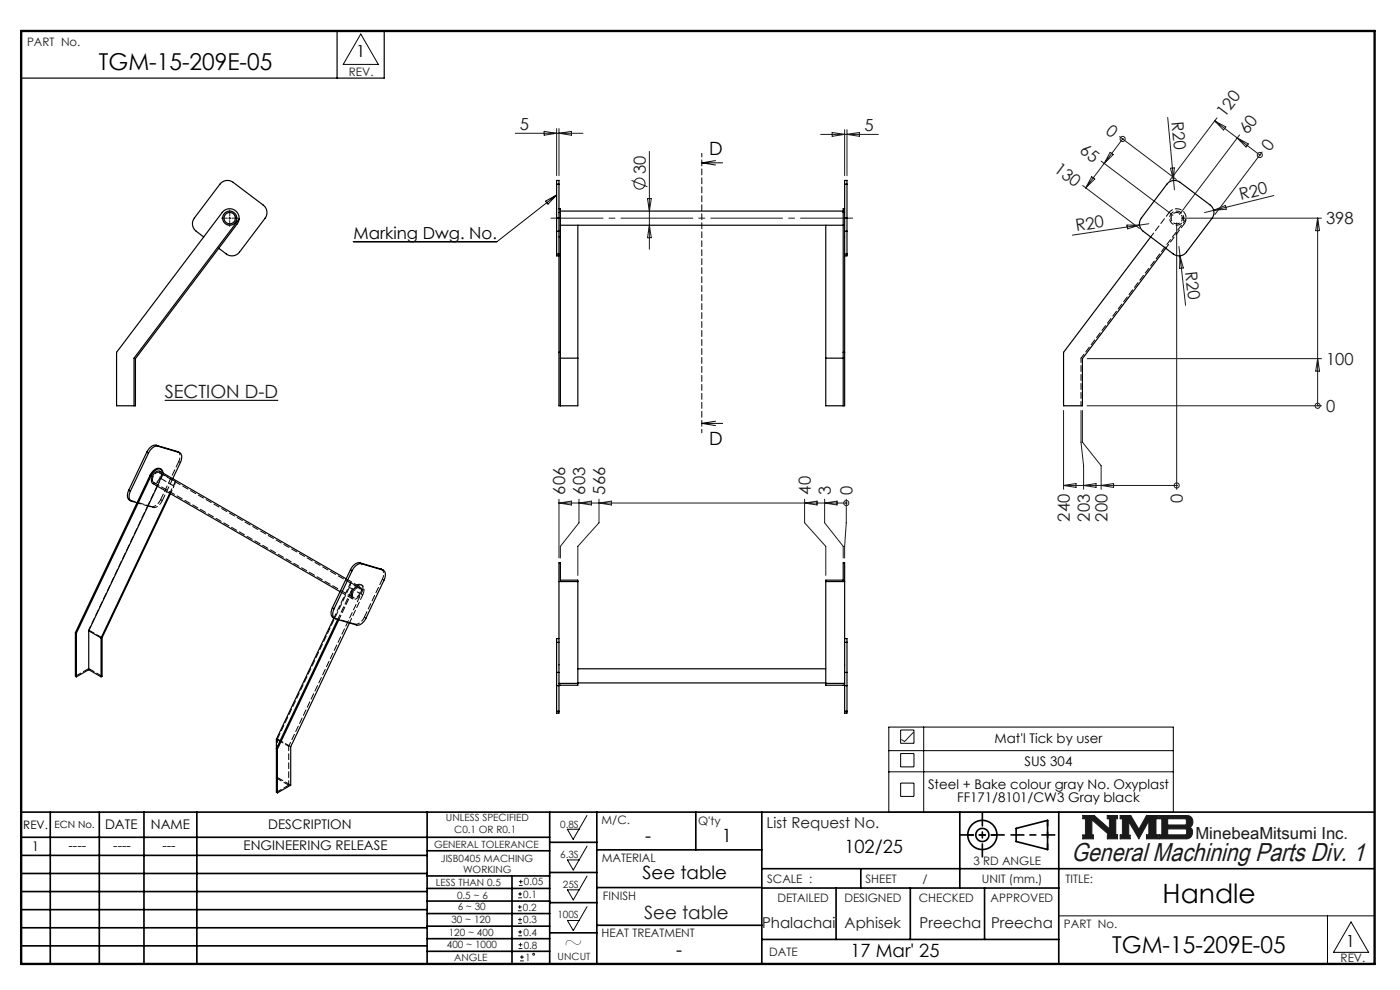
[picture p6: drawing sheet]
<svg xmlns="http://www.w3.org/2000/svg" width="297mm" height="210mm" viewBox="0 0 297 210" stroke-linecap="round" stroke-linejoin="round" font-family="sans-serif">
<g fill="none" stroke="#000" stroke-width=".35">
<path d="M4.5 172.3h287.1M4.5 177.6h112.1M10.7 172.3v32.2M21.1 172.3v32.2M30.5 172.3v32.2M41.8 172.3v32.2M90.6 172.3v32.2M116.6 172.3v32.2M116.6 178.7h10M126.6 172.3v32.2M147.6 172.3v8M161.6 172.3v32.2"/>
<path d="M203.6 172.3v16.1M215.6 175.7l6.6-1.7v6.2l-6.6-1.7zM224.6 172.3v32.2M4.5 185.3h86.1M4.5 181.4h86.1M4.5 189.1h86.1M4.5 193h86.1M4.5 196.8h86.1M90.6 199.1h26M90.6 193.8h26M90.6 188.5h26M90.6 191.1h26"/>
<path d="M90.6 180.5h26M90.6 185.8h26M90.6 196.5h26M108.6 185.8v18.5M116.6 185.1h10M116.6 191.5h10M116.6 197.9h10M126.6 196.3h35M126.6 188.3h35M126.6 180.3h35M161.6 184.3h130M161.6 199.3h63"/>
<path d="M161.6 188.4h63M177.4 188.4v10.9M182.6 184.3v4.1M193.1 188.4v10.9M208.9 188.4v10.9M4.5 200.6h86.1M90.6 201.8h26"/>
<circle cx="208.4" cy="177.1" r="3.1"/>
<circle cx="208.4" cy="177.1" r="1.39"/>
</g>
<path d="M193.8 155.3l-1.9 2-.6-.4M229.7 173h2.4l3.3 2.8v-2.1h-.5v-.7h2.2v.7h-.4v3.4h.4v.8h-2.2v-.8h.4l-3.7-3.2v3.2h.4v.8h-2.3v-.8h.6v-3.4h-.6zM237.6 173h2.3l1.7 2.9 1.6-2.9h2.5v.7h-.5v3.4h.5v.8h-2.5v-.8h.5v-3l-2.1 3.8-2.1-3.6v2.9h.3v.7h-2.2v-.8h.5v-3.4h-.5zM245.9 173h6a1.34 1.34 0 0 1 1.1 1 1.34 1.34 0 0 1-.6 1.5 1.33 1.33 0 0 1 .5 1.4 1.33 1.33 0 0 1-1.2 1h-5.8v-.8h.6v-3.4h-.6zM247.7 173.7h3.8l.2 .2v.8l-.3 .3h-3.7zM247.7 175.8h3.8l.2 .3v.7l-.3 .3h-3.7z" fill="none" stroke="#191924" stroke-width=".21"/>
<path d="M76.5 7.2l3.8 6.5h-7.5zM124.5 173l-2.9 5-1.2-2.1h2.4M124.5 179.5l-2.9 5.1-1.2-2.2h2.4M124.5 185.8l-2.9 5.1-1.2-2.1h2.4M124.5 192.3l-2.9 5.1-1.2-2.1h2.4M224.6 194.3h67M281.6 194.3v10.2M286.6 195.6l3.7 6.4h-7.4z" fill="none" stroke="#000" stroke-width=".21"/>
<path d="M4.5 6.6h287.1" fill="none" stroke="#000" stroke-width=".21" stroke-dasharray="6.3 1.3 1.3 1.3" stroke-dashoffset="1.9"/>
<path d="M71.5 6.6v10M81.5 6.6v10h-77" fill="none" stroke="#000" stroke-width=".25"/>
<path d="M205.3 177.1h6.2M222.2 174v6.2" fill="none" stroke="#000" stroke-width=".35" stroke-dasharray="15.2 1.3 1.3 1.3" stroke-dashoffset="14.1"/>
<path d="M203.8 177.1h9.2M208.4 172.5v9.2M214.5 177.1h9.3" fill="none" stroke="#000" stroke-width=".35" stroke-dasharray="15.2 1.3 1.3 1.3" stroke-dashoffset="12.5"/>
<path d="M4.5 6.6h287.1v197.9h-287.1z" fill="none" stroke="#000" stroke-width=".5"/>
<path d="M229.7 173v.7h.6v3.4h-.6v.8h2.3v-.8h-.4v-3.2l3.7 3.2h-.4v.8h2.2v-.8h-.4v-3.4h.4v-.7h-2.2v.7h.5v2.1l-3.3-2.8zM237.6 173v.7h.5v3.4h-.5v.8h2.2v-.7h-.3v-2.9l2.1 3.6 2.1-3.8v3h-.5v.8h2.5v-.8h-.5v-3.4h.5v-.7h-2.5l-1.6 2.9-1.7-2.9zM247.7 175.8h3.8l.2 .3v.7l-.3 .3h-3.7zM245.9 173v.7h.6v3.4h-.6v.8h6.3l.5-.5 .3-.8-.1-.7-.5-.4a1.34 1.34 0 0 0 .6-1.5 1.34 1.34 0 0 0-1.1-1zM247.7 173.7h3.7l.3 .2v.9l-.3 .2h-3.7z" fill-rule="evenodd" fill="#191924"/>
<g fill="none" stroke="#191924" stroke-width=".21">
<path d="M109.3 28.3h14.4M115.4 27.9l2.7 .4-2.7 .4zM118.1 27.3v10M118.6 27.3v10M118.6 28.3l2.6-.4v.8zM134 38.3l3.3 1.3M137.8 32.1v20.8M174.1 28.5h12.2M176.5 28.1l2.7 .4-2.7 .4zM179.2 27.5v9.8M179.7 27.5v9.8M179.7 28.5l2.6-.4v.8z"/>
<path d="M229.7 39.4l12 9M231.6 37.5l.6 .5-1.9 1.8zM233.6 34.2l15.2 11.5M235.5 32.3l.7 .5-2 1.9zM237.5 29l12.1 9.1M238.2 29.5l-7.9 10.3M238.2 29.5h.1M247.7 24.9l1.4 15.4M248.3 35.7l.8-.1-.1 2.7zM257.7 25.7l9.6 7.2M257.7 25.7l2.3 1.2-.4 .7zM258.2 25l-10 13.3"/>
<path d="M262.5 29.3l2.3 1.2-.5 .7zM263 28.6l-12.8 16.9M267.3 32.9h.1M267.8 32.2l-10.1 13.3M48.4 47.4l-.2 .3M48.5 46.3h.5M48.7 46v.5M50.1 45.7l-.2 .2M137.4 42.1h.8l-.4 2.7zM137.8 47.8l.4 2.6h-.8zM239.1 47.7l2.6 .1-2.5 .7zM241.7 47.8l-14.2 2.1"/>
<path d="M243.7 47.5l-2 .3M249.6 47.3v56.5M250.1 52.3l1.4 12.5M250.3 54.3l.7 2.5-.8 .1zM250.6 46.3h29.7M257.5 44.6l2.4-1 .2 .8zM270.2 41.5l-14.7 3.6M279.5 46.3v39.8M279.5 46.3l.4 2.6h-.8zM230.6 76.1h49.7M279.5 76.1l.4 2.6h-.8zM225.6 87.1v16.7"/>
<path d="M229.3 87.1v6.7l.6 5v5M229.6 87.1v6.7l4 5v5M230.6 86.1h49.7M279.5 86.1h.1M118.6 106.7h60.9M118.6 105.9v12.5M118.6 106.7l2.6-.4v.8zM122.8 105.9v5l-3.9 5v2.5M122.8 106.7l2.7-.4v.8zM127.1 105.9v5l-4.5 5v6.2M127.1 106.7l2.6-.4v.8zM170.7 105.9v5l4.5 5v6.2"/>
<path d="M170.7 106.7l2.6-.4v.8zM174.9 105.9v5l4 5v2.5M174.9 106.7l2.7-.4v.8zM179.5 106.7h.1M179.5 105.9v5l-.3 5v2.5M225.6 103h24M225.6 103l2.7-.4v.8zM229.9 103l2.6-.4v.8zM233.6 103l2.6-.4v.8zM249.6 103h.1M109.9 193.2h.8M109.9 192.4h.8"/>
<path d="M109.9 195.9h.8M109.9 195h.8M109.9 190.4h.8M109.9 189.6h.8M109.9 198.5h.8M109.9 197.7h.8M110.1 187.8h.8M110.1 187h.8M110.3 192v.8M110.3 194.6v.9M110.3 189.2v.8M110.3 197.3v.8"/>
<path d="M110.4 200v.8M110.5 186.6v.8M110 201.2h.8M110 200.4h.8M110.3 203.8h.8M110.3 203h.8M110.7 202.6v.8"/>
<circle cx="135.7" cy="38.9" r="1.18"/>
<circle cx="238.2" cy="29.5" r=".54"/>
<circle cx="267.3" cy="32.9" r=".54"/>
<circle cx="279.5" cy="86.1" r=".54"/>
<circle cx="179.5" cy="106.7" r=".54"/>
<circle cx="249.6" cy="103" r=".54"/>
<circle cx="113.2" cy="202.4" r=".2"/>
</g>
<path d="M34.9 84.9h24.1" fill="none" stroke="#000" stroke-width=".24"/>
<g fill="none" stroke="#000" stroke-width=".21">
<path d="M148.9 34.5h4.4M148.9 34.5l2.9 .5M151.8 34.1l-2.9 .4M115.7 42.7l2.4-1.3-1.9 1.9zM118.1 41.4l-12.6 9.8h-30.5M148.9 89.8h4.4M148.9 89.8l2.9 .5M151.8 89.3l-2.9 .5M188.5 154.2h60.4v18.1h-60.4zM188.5 159.2h60.4M191.1 154.8h2.8v2.9h-2.8zM191.1 159.8h2.8v2.9h-2.8z"/>
<path d="M196 154.2v18.1M188.5 163.7h60.4M191.1 166.1h2.8v2.8h-2.8z"/>
</g>
<path d="M148.9 32.5v59.3M37.9 97.9a1.62 1.62 0 0 0-.1-2.1M32.3 101.8a.59 .59 0 0 0 .5 .6 .59 .59 0 0 0 .7-.4 1.23 1.23 0 0 0 .2-1.8 1.47 1.47 0 0 0-1.4 1.6M34.1 101.5a1.64 1.64 0 0 0-.1-2.1M37.2 102.1l-.3 1M74.4 123.6l-.3 1M74.8 126.3a1.37 1.37 0 0 1 1.5-1.5 1.44 1.44 0 0 1-1.2 2l-.3-.5M77 125.1a.95 .95 0 0 0-.5-1.1 .95 .95 0 0 0-1.2 .4l-.8 1M81.1 122.8a1.62 1.62 0 0 0-.1-2M58.8 156.8v2.1M59.4 157.2l1.9 1.1" fill="none" stroke="#000" stroke-width=".21" stroke-dasharray="1.3 .6" stroke-dashoffset=".5"/>
<path d="M48.2 46.3h-1.2M48.7 45.8v-1.3M48.7 46.8v1.2M49.2 46.3h1.3" fill="none" stroke="#191924" stroke-width=".21" stroke-dasharray="15.2 1.3 1.3 1.3"/>
<path d="M180.9 46.3h-64" fill="none" stroke="#191924" stroke-width=".21" stroke-dasharray="15.2 1.3 1.3 1.3" stroke-dashoffset="4.2"/>
<g fill="none" stroke="#000" stroke-width=".25">
<path d="M118.1 39.1v-.8h.5v.8M118.1 39.1h.5M118.1 39.1v7.2M118.6 39.1v7.2M179.2 39.1v-.8h.5v.8M179.2 39.1h.5M179.2 39.1v7.2M179.7 39.1v7.2M247.7 38.9a2 2 0 0 1 2.7-.2l6.3 4.8a2 2 0 0 1 .4 2.8l-5.4 7.2a2 2 0 0 1-2.8 .4l-6.4-4.8a2 2 0 0 1-.4-2.8zM43.2 50.3l-1.6-1.2a2 2 0 0 1-.4-2.8l5.5-7.2a2 2 0 0 1 2.8-.4l6.3 4.8a2 2 0 0 1 .4 2.8l-5.4 7.2a2 2 0 0 1-2.8 .4l-1.6-1.2M47.3 44.9a2 2 0 0 1 2.7-.1 2 2 0 0 1 .3 2.7l-21.6 28.6v10h-4v-11.4zM50.7 46.5l-22.3 29.5v10.1"/>
<path d="M118.1 46.3v2.8M118.1 53.9v.4h.5M118.1 46.3h.5M118.1 49.1h.5M118.1 53.9h.5M118.1 49.1v4.8M118.6 46.3v2.8M118.6 44.3h.3v.8M118.6 45.1h.3M118.9 44.8h60M118.9 47.8h60M118.9 45.1v41"/>
<path d="M122.6 47.8v38.3h-4v-37M175.2 47.8v38.3h4v-37M178.9 45.1h.3M178.9 45.1v41M179.2 46.3v2.8M179.2 44.3h-.3v.8M179.2 46.3h.5M179.2 49.1h.5M179.2 53.9h.5M179.7 46.3v2.8M179.7 53.9v.4h-.5M179.7 49.1v4.8"/>
<path d="M244.1 50.3l-18.5 24.4v11.4h4v-10l17.7-23.4M118.6 74.7h.3M118.9 76h3.7M175.2 76h3.7M178.9 74.7h.3M31.1 95.9l.4 .2M31.1 95.9l-3.8 8.1M31.5 96.1l-3.8 8.1M33.1 94.4a2.04 2.04 0 0 0-2 1.5M33.1 94.4l.4 .2M33.1 94.4l4.5 1.4M33.5 94.6a2.04 2.04 0 0 0-2 1.5"/>
<path d="M33.5 94.6l4.5 1.4a1.43 1.43 0 0 1 .3 2.1l-1.7 3.4M34.2 99.5a1.48 1.48 0 0 0-2.1 .8l-.3 .5M37.6 95.8l.5 .2M37.6 95.8h.2M27.3 104a1.46 1.46 0 0 0 .5 2.3M27.3 104l.4 .2M27.7 104.2a1.51 1.51 0 0 0 .2 2.1l1.2 .4M31.8 100.8l.3 .1M31.8 100.8l-15.8 33.4M32.1 100.9l-15.9 33.4M33.4 103.1l-14.6 30.7M34.6 100.4a.93 .93 0 0 0-.7-1 .93 .93 0 0 0-1.1 .5l-.7 1"/>
<path d="M36 104.6l-14.6 30.7M36.2 104.7l-14.5 30.6v8.1l-.3 .2M76.3 119.4a2.04 2.04 0 0 0-2 1.4M76.3 119.4l.4 .2M76.3 119.4l4.5 1.3M76.7 119.6l4.5 1.3a1.43 1.43 0 0 1 .3 2.1l-3.9 8.1a2.15 2.15 0 0 1-1.9 1.5l-4.6-1.3a1.43 1.43 0 0 1-.2-2.2M76.7 119.6a2.04 2.04 0 0 0-2 1.5M16 134.2l.2 .1M16 134.2v9.2l.2 .2M16.2 134.3v9.3M18.8 133.8v8.3M18.8 133.8l2.6 1.5"/>
<path d="M21.4 135.3v8.3M70.5 128.9a1.46 1.46 0 0 0 .5 2.3M70.5 128.9l.4 .2M70.8 131.1l-12.2 25.7M71.6 131.4l-13 27.4 .2 .1M71.9 131.5l-13.1 27.4M73.4 122.8l-39.5-22.8a1.81 1.81 0 0 0-1.8 2.1l.3 .5 39.7 22.9M74.1 132.1l-12.4 26.3v8.1l-2.9 1.7M74.3 120.8l.4 .3M74.3 120.8l-3.8 8.1M74.7 121.1l-3.8 8M80.8 120.7l.5 .3"/>
<path d="M80.8 120.7l.2 .1M118.1 136.3v6.3M118.1 136.3h.5M118.6 135.5h-.5v.8M118.6 123.4h4M175.2 123.4h4M179.2 135.5h.5v.8M179.2 136.3h.5M179.7 136.3v6.3M18.8 142.1l-2.6 1.5M18.8 142.1l2.6 1.5M58.6 156.8l.8 .4"/>
<path d="M58.6 156.8v11.3l.2 .1M58.8 158.9v9.3M118.1 142.6v2.8M118.1 150.9v.4h.5v-.4M118.1 145.4v5.5M118.1 142.6h.5M118.1 145.4h.5M118.1 150.9h.5M118.6 142.6v2.8M118.6 142.6v-23.2h.3v3.7h3.7v21.9M118.6 145.4v5.5M118.6 145h4"/>
<path d="M118.9 145.4h.1M122.6 145v.4h-4M122.6 141.9h52.6M122.6 144.9h52.6M175.2 145v.4h4M175.2 145h4M178.9 145.4h.1M179.2 142.6v2.8M179.2 150.9v.4h.5v-.4M179.2 142.6v-23.2h-.3v3.7h-3.7v21.9M179.2 145.4v5.5M179.2 142.6h.5"/>
<path d="M179.2 145.4h.5M179.2 150.9h.5M179.7 142.6v2.8M179.7 145.4v5.5"/>
<circle cx="48.7" cy="46.3" r="1.5"/>
<circle cx="48.7" cy="46.3" r="1.2"/>
</g>
<path d="M247.3 52.7l3.9-5.2M248 45.1l-3.9 5.2M229.3 76l22.3-29.5M27.6 106.1l4.5 1.3M36 104.6l1.2-2.5M70.8 131.1l4.5 1.3M74.1 132.1l2.8-5.9M74.5 125.4l-2.9 6M74.7 125.6l-2.8 5.9" fill="none" stroke="#000" stroke-width=".21" stroke-dasharray="1.3 .6" stroke-dashoffset=".2"/>
<path d="M251.2 47.5a2 2 0 0 0-.4-2.8 2 2 0 0 0-2.8 .4M33.9 100l.3 .7M29.1 106.7l2.2 .6M61.3 158.3l15.7-33.2" fill="none" stroke="#000" stroke-width=".21" stroke-dasharray="1.3 .6" stroke-dashoffset=".4"/>
<path d="M248.4 46.3a1.2 1.2 0 0 1 1.8-1.1 1.2 1.2 0 0 1 .1 2 1.2 1.2 0 0 1-1.9-.7v-.2M251.1 46.3a1.5 1.5 0 0 1-2.2 1.3 1.5 1.5 0 0 1-.2-2.5 1.5 1.5 0 0 1 2.4 .9v.3M76.7 125.2a1.87 1.87 0 0 1-1.8 1.9 1.66 1.66 0 0 1 .6-2.5 .67 .67 0 0 1 .8-.2 .67 .67 0 0 1 .4 .8" fill="none" stroke="#000" stroke-width=".21" stroke-dasharray="1.3 .6" stroke-dashoffset=".7"/>
<path d="M229.3 86.1v-10.1M31.3 107.3l2.8-5.8M32.1 107.4a2.04 2.04 0 0 0 2-1.4M32.5 107.6a2.04 2.04 0 0 0 1.9-1.4M18.8 133.6l12.5-26.3M70.8 131.1l3.6-7.5M75.3 132.4a2.04 2.04 0 0 0 2-1.5M61.3 166.5v-8.2" fill="none" stroke="#000" stroke-width=".21" stroke-dasharray="1.3 .6" stroke-dashoffset=".3"/>
<g fill="none" stroke="#000" stroke-width=".21" stroke-dasharray="1.3 .6">
<path d="M37.9 97.9l.4 .2M27.4 106.1h.2M27.6 106.1l.3 .2M32.1 107.4l.4 .2M32.6 102.3l42.4 24.5M34.1 106l3.8-8.1M34.1 106l.3 .2M34.4 106.2l2.2-4.7M36.9 103.1l-2.8-1.6M18.8 133.8v-.2M21.7 135.3l-2.9-1.7M70.6 131l.2 .1"/>
<path d="M71.1 131.3l-.3-.2M72.1 125.5l2.8 1.6M74.1 124.6l-15.3 32.2M74.1 124.6l2.8 1.6M74.5 125.4l.2 .2M75.7 132.6l-.4-.2M76.2 124.7l-42.4-24.5M76.8 124.2l-.2-.2M76.9 126.2a1.4 1.4 0 0 0-.3-2.1 2.14 2.14 0 0 0-1.9 1.5M77.3 130.9l3.8-8.1M77.6 131.1l-.3-.2M81.5 123l-.4-.2"/>
<path d="M16 143.4l2.8-1.6M21.7 143.4l-2.9-1.6M58.8 156.8l2.9 1.6M58.8 164.9l2.9 1.6M58.8 164.9l-.2 .1"/>
</g>
<path d="M33.4 103.1l1.2-2.7M34.2 100.7a1.77 1.77 0 0 1-1.8 1.9M37.2 102.1l-2.6-1.5M74.4 123.6l2.6 1.5M58.6 165l2.7 1.5M58.6 168.1l2.7-1.6" fill="none" stroke="#000" stroke-width=".21" stroke-dasharray="1.3 .6" stroke-dashoffset=".1"/>
<path d="M36.9 103.1l-.7 1.6" fill="none" stroke="#000" stroke-width=".21" stroke-dasharray="1.3 .6" stroke-dashoffset=".9"/>
<path d="M31.3 107.3l1.2 .3" fill="none" stroke="#000" stroke-width=".21" stroke-dasharray="1.3 .6" stroke-dashoffset=".6"/>
<path d="M76.4 124.5l-3-1.7" fill="none" stroke="#000" stroke-width=".21" stroke-dasharray="1.3 .6" stroke-dashoffset="-.1"/>
<text font-size="5.6" x="246.6" y="191.5">Handle</text>
<text font-size="5.5" fill="#191924" x="227.3" y="182.7">General Machining Parts Div. 1</text>
<g font-size="4.9">
<text x="21" y="14.8">TGM-15-209E-05</text>
<text x="119.6" y="201.6">~</text>
<text x="235.9" y="202.1">TGM-15-209E-05</text>
</g>
<g font-size="3.9">
<text x="150.4" y="32.9">D</text>
<text x="150.4" y="94.3">D</text>
<text x="136.9" y="178.6">-</text>
<text x="153.1" y="178.6">1</text>
<text x="179.1" y="180.9">102/25</text>
<text x="136.3" y="186.4">See table</text>
<text x="143.5" y="202.9">-</text>
<text x="180.4" y="203">17 Mar' 25</text>
</g>
<g font-size="3.9" fill="#191924">
<text x="34.9" y="84.5">SECTION D-D</text>
<text x="136.7" y="194.9">See table</text>
</g>
<g font-size="3.5">
<text x="75.6" y="12.1">1</text>
<text x="75" y="50.7">Marking Dwg. No.</text>
<text x="285.5" y="200.9">1</text>
</g>
<g font-size="3.5" fill="#191924">
<text x="110.3" y="27.5">5</text>
<text x="183.4" y="27.7">5</text>
<text x="234.4" y="28.3" transform="rotate(37 234.4 28.3)">0</text>
<text x="248.5" y="25.8" transform="rotate(85 248.5 25.8)">R20</text>
<text x="259.8" y="25" transform="rotate(-53 259.8 25)">120</text>
<text x="264.6" y="28.6" transform="rotate(-53 264.6 28.6)">60</text>
<text x="228.9" y="32.3" transform="rotate(37 228.9 32.3)">65</text>
<text x="269.4" y="32.3" transform="rotate(-53 269.4 32.3)">0</text>
<text x="137" y="37" transform="rotate(-90 137 37)">30</text>
<text x="223.4" y="36.3" transform="rotate(37 223.4 36.3)">130</text>
<text x="263.2" y="42.4" transform="rotate(-14 263.2 42.4)">R20</text>
<text x="281.3" y="47.6">398</text>
<text x="228.4" y="49" transform="rotate(-9 228.4 49)">R20</text>
<text x="251.4" y="57.7" transform="rotate(84 251.4 57.7)">R20</text>
<text x="281.3" y="77.4">100</text>
<text x="281.3" y="87.4">0</text>
<text x="119.9" y="104.9" transform="rotate(-90 119.9 104.9)">606</text>
<text x="124.2" y="104.9" transform="rotate(-90 124.2 104.9)">603</text>
<text x="128.4" y="104.9" transform="rotate(-90 128.4 104.9)">566</text>
<text x="172" y="104.9" transform="rotate(-90 172 104.9)">40</text>
<text x="176.3" y="104.9" transform="rotate(-90 176.3 104.9)">3</text>
<text x="180.9" y="104.9" transform="rotate(-90 180.9 104.9)">0</text>
<text x="251" y="106.7" transform="rotate(-90 251 106.7)">0</text>
<text x="227" y="110.6" transform="rotate(-90 227 110.6)">240</text>
<text x="231.2" y="110.6" transform="rotate(-90 231.2 110.6)">203</text>
<text x="234.9" y="110.6" transform="rotate(-90 234.9 110.6)">200</text>
<text x="253.6" y="178.1">MinebeaMitsumi Inc.</text>
</g>
<g font-size="3.2" fill="#191924">
<text x="162.6" y="175.5">List Request No.</text>
<text x="161.7" y="196.8">Phalachai</text>
<text x="179.2" y="196.8">Aphisek</text>
<text x="195.1" y="196.8">Preecha</text>
<text x="210.2" y="196.8">Preecha</text>
</g>
<g font-size="2.8">
<text x="211" y="157.5">Mat'l Tick by user</text>
<text x="196.9" y="167.4">Steel + Bake colour gray No. Oxyplast</text>
<text x="217.4" y="162.5">SUS 304</text>
<text x="203.1" y="170.2">FF171/8101/CW3 Gray black</text>
<text x="22.3" y="175.9">DATE</text>
<text x="32" y="175.9">NAME</text>
<text x="56.9" y="175.9">DESCRIPTION</text>
<text x="6.8" y="180.6">1</text>
<text x="14.5" y="180.3">----</text>
<text x="24" y="180.3">----</text>
<text x="34.5" y="180.3">---</text>
<text x="51.7" y="180.3">ENGINEERING RELEASE</text>
</g>
<g font-size="2.5" fill="#191924">
<text x="5.7" y="9.8">PART No.</text>
<text x="74" y="16">REV.</text>
<text x="127.6" y="174.8">M/C.</text>
<text x="148.1" y="175.1">Q'ty</text>
<text x="127.6" y="182.8">MATERIAL</text>
<text x="206.5" y="183.6">3 RD ANGLE</text>
<text x="127.9" y="191">FINISH</text>
<text x="162.7" y="187.2">SCALE :</text>
<text x="164.9" y="191.4">DETAILED</text>
<text x="179.1" y="191.4">DESIGNED</text>
<text x="183.6" y="187.2">SHEET</text>
<text x="194.9" y="191.4">CHECKED</text>
<text x="195.7" y="187.2">/</text>
<text x="208.3" y="187.2">UNIT (mm.)</text>
<text x="210.2" y="191.4">APPROVED</text>
<text x="226" y="187.2">TITLE:</text>
<text x="225.7" y="196.8">PART No.</text>
<text x="127.6" y="198.9">HEAT TREATMENT</text>
<text x="163.2" y="202.9">DATE</text>
<text x="284.4" y="204.1">REV.</text>
</g>
<text font-size="2.5" x="4.9" y="175.9">REV.</text>
<text font-size="2.1" x="11.6" y="175.6">ECN No.</text>
<g font-size="2.1" fill="#191924">
<text x="92.1" y="179.9">GENERAL TOLERANCE</text>
<text x="94.6" y="174.2">UNLESS SPECIFIED</text>
<text x="96.4" y="176.8">C0.1 OR R0.1</text>
<text x="118.8" y="175.5">0.8S</text>
<text x="93.5" y="182.9">JISB0405 MACHING</text>
<text x="98.2" y="185.3">WORKING</text>
<text x="118.8" y="181.9">6.3S</text>
<text x="92.5" y="187.9">LESS THAN 0.5</text>
<text x="97" y="190.7">0.5 ~ 6</text>
<text x="111" y="190.4">0.1</text>
<text x="111.2" y="187.8">0.05</text>
<text x="119.4" y="188.4">25S</text>
<text x="95.8" y="195.8">30 ~ 120</text>
<text x="97.1" y="193.1">6 ~ 30</text>
<text x="110.9" y="193.2">0.2</text>
<text x="111" y="195.9">0.3</text>
<text x="118.2" y="194.8">100S</text>
<text x="94.8" y="201.1">400 ~ 1000</text>
<text x="95.2" y="198.5">120 ~ 400</text>
<text x="96.3" y="203.9">ANGLE</text>
<text x="111" y="198.5">0.4</text>
<text x="111.1" y="201.2">0.8</text>
<text x="111.4" y="203.8">1</text>
<text x="118.3" y="203.7">UNCUT</text>
</g>
</svg>
